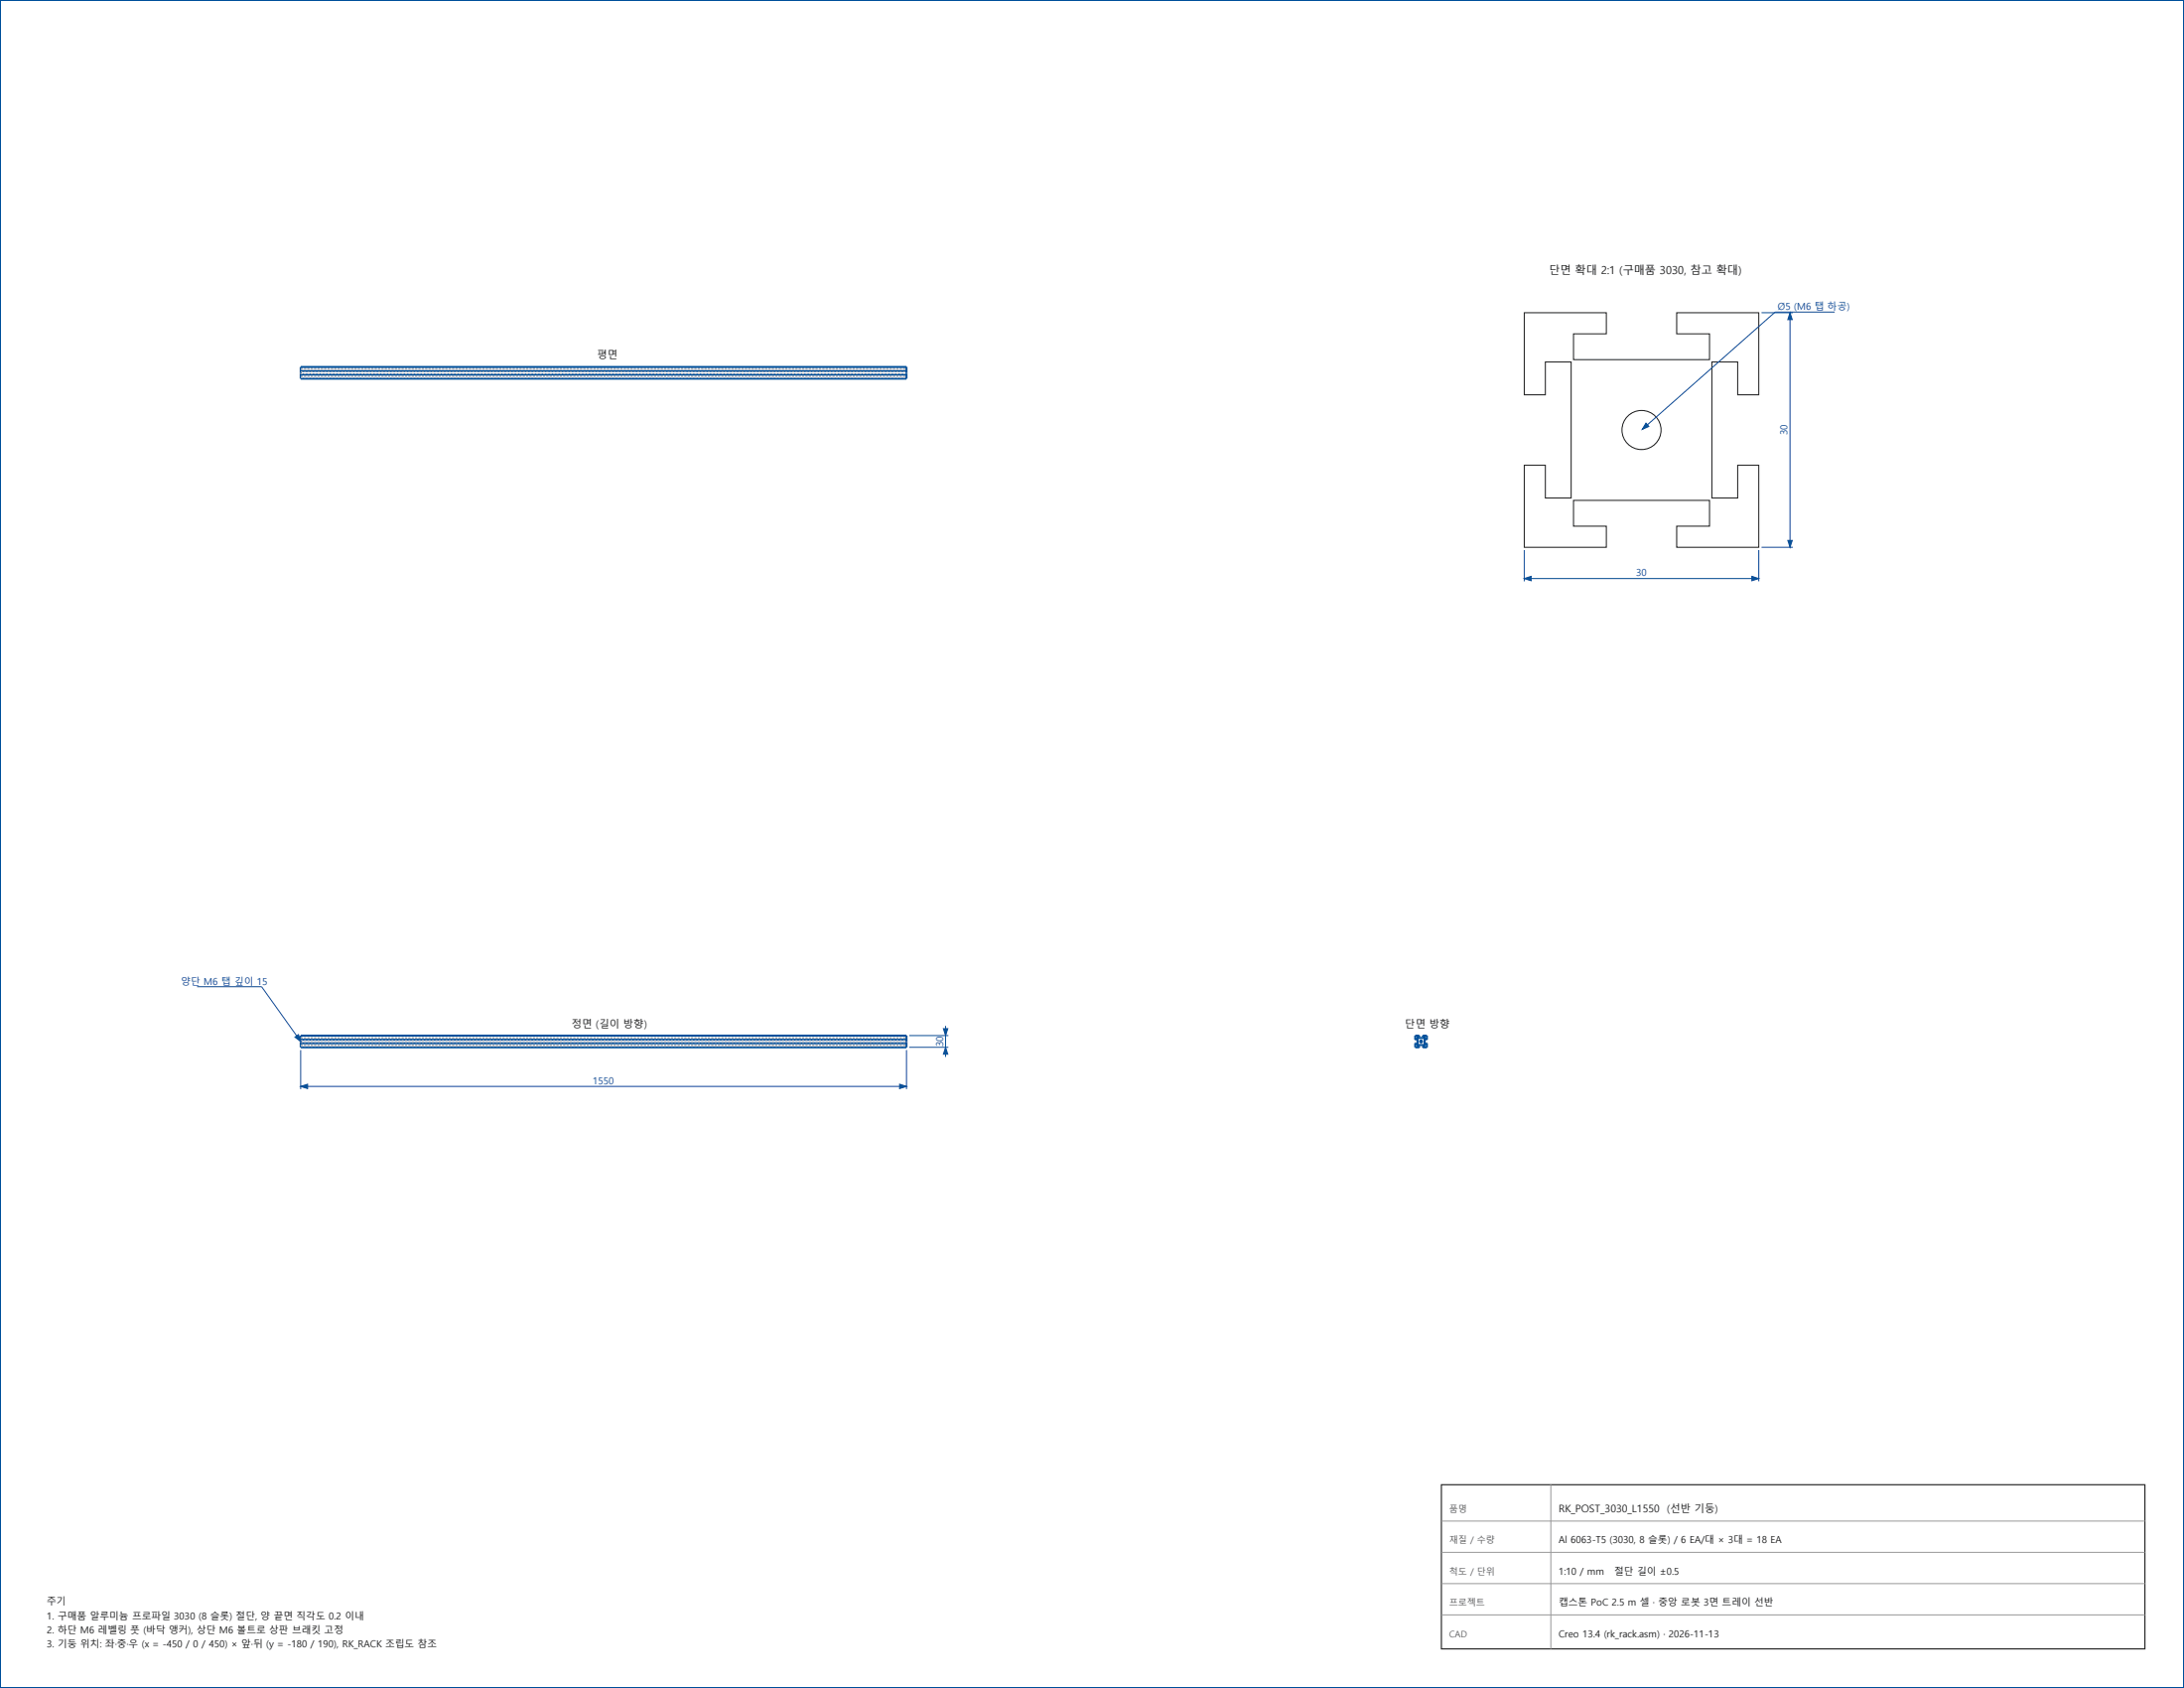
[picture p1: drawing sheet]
<svg xmlns="http://www.w3.org/2000/svg" width="559mm" height="432mm" viewBox="0 0 559 432" stroke-linecap="round" stroke-linejoin="round" font-family="sans-serif">
<g fill="none" stroke="#00509b" stroke-width=".51">
<path d="M0 0h558.8v431.8h-558.8zM76.9 93.9h155v3h-155zM76.9 95.8h155M76.9 94.9h155M76.9 264.9h155v3h-155zM76.9 266.9h155M76.9 266h155M362.7 265.5h-.3v.5h-.3v-1.1h1v.3h-.4v2.4h.4v.3h-1v-1h.3v.4h.3M362.7 267.3h1.8M362.7 265.5h1.8M364.5 265.5h.3v.5h.3v-1.1h-1.1v.3h.5v2.4h-.5v.3h1.1v-1h-.3v.4h-.3"/>
<circle cx="363.6" cy="266.4" r=".25"/>
</g>
<g fill="none" stroke="#afafb4" stroke-width=".25">
<path d="M76.9 96.6h.6M76.9 96.2h.6M76.9 94.5h.6M76.9 94.1h.6M76.9 95.3v.3h.6M76.9 95.1h.6M77.8 96.6h.5M77.8 96.2h.5M77.8 94.5h.5M77.8 94.1h.5M77.8 95.6h.5M77.8 95.1h.5"/>
<path d="M78.7 96.6h.5M78.7 96.2h.5M78.7 94.5h.5M78.7 94.1h.5M78.7 95.6h.5M78.7 95.1h.5M79.5 96.6h.5M79.5 96.2h.5M79.5 94.5h.5M79.5 94.1h.5M79.5 95.6h.5M79.5 95.1h.5"/>
<path d="M80.4 96.6h.5M80.4 96.2h.5M80.4 94.5h.5M80.4 94.1h.5M80.4 95.6h.5M80.4 95.1h.5M81.2 96.6h.6M81.2 96.2h.6M81.2 94.5h.6M81.2 94.1h.6M81.2 95.6h.6M81.2 95.1h.6"/>
<path d="M82.1 96.6h.5M82.1 96.2h.5M82.1 94.5h.5M82.1 94.1h.5M82.1 95.6h.5M82.1 95.1h.5M83 96.6h.5M83 96.2h.5M83 94.5h.5M83 94.1h.5M83 95.6h.5M83 95.1h.5"/>
<path d="M83.8 96.6h.5M83.8 96.2h.5M83.8 94.5h.5M83.8 94.1h.5M83.8 95.6h.5M83.8 95.1h.5M84.7 96.6h.5M84.7 96.2h.5M84.7 94.5h.5M84.7 94.1h.5M84.7 95.6h.5M84.7 95.1h.5"/>
<path d="M85.5 96.6h.6M85.5 96.2h.6M85.5 94.5h.6M85.5 94.1h.6M85.5 95.6h.6M85.5 95.1h.6M86.4 96.6h.5M86.4 96.2h.5M86.4 94.5h.5M86.4 94.1h.5M86.4 95.6h.5M86.4 95.1h.5"/>
<path d="M87.3 96.6h.5M87.3 96.2h.5M87.3 94.5h.5M87.3 94.1h.5M87.3 95.6h.5M87.3 95.1h.5M88.1 96.6h.5M88.1 96.2h.5M88.1 94.5h.5M88.1 94.1h.5M88.1 95.6h.5M88.1 95.1h.5"/>
<path d="M89 96.6h.5M89 96.2h.5M89 94.5h.5M89 94.1h.5M89 95.6h.5M89 95.1h.5M89.9 96.6h.5M89.9 96.2h.5M89.9 94.5h.5M89.9 94.1h.5M89.9 95.6h.5M89.9 95.1h.5"/>
<path d="M90.7 96.6h.5M90.7 96.2h.5M90.7 94.5h.5M90.7 94.1h.5M90.7 95.6h.5M90.7 95.1h.5M91.6 96.6h.5M91.6 96.2h.5M91.6 94.5h.5M91.6 94.1h.5M91.6 95.6h.5M91.6 95.1h.5"/>
<path d="M92.4 96.6h.6M92.4 96.2h.6M92.4 94.5h.6M92.4 94.1h.6M92.4 95.6h.6M92.4 95.1h.6M93.3 96.6h.5M93.3 96.2h.5M93.3 94.5h.5M93.3 94.1h.5M93.3 95.6h.5M93.3 95.1h.5"/>
<path d="M94.2 96.6h.5M94.2 96.2h.5M94.2 94.5h.5M94.2 94.1h.5M94.2 95.6h.5M94.2 95.1h.5M95 96.6h.5M95 96.2h.5M95 94.5h.5M95 94.1h.5M95 95.6h.5M95 95.1h.5"/>
<path d="M95.9 96.6h.5M95.9 96.2h.5M95.9 94.5h.5M95.9 94.1h.5M95.9 95.6h.5M95.9 95.1h.5M96.7 96.6h.6M96.7 96.2h.6M96.7 94.5h.6M96.7 94.1h.6M96.7 95.6h.6M96.7 95.1h.6"/>
<path d="M97.6 96.6h.5M97.6 96.2h.5M97.6 94.5h.5M97.6 94.1h.5M97.6 95.6h.5M97.6 95.1h.5M98.5 96.6h.5M98.5 96.2h.5M98.5 94.5h.5M98.5 94.1h.5M98.5 95.6h.5M98.5 95.1h.5"/>
<path d="M99.3 96.6h.5M99.3 96.2h.5M99.3 94.5h.5M99.3 94.1h.5M99.3 95.6h.5M99.3 95.1h.5M100.2 96.6h.5M100.2 96.2h.5M100.2 94.5h.5M100.2 94.1h.5M100.2 95.6h.5M100.2 95.1h.5"/>
<path d="M101 96.6h.6M101 96.2h.6M101 94.5h.6M101 94.1h.6M101 95.6h.6M101 95.1h.6M101.9 96.6h.5M101.9 96.2h.5M101.9 94.5h.5M101.9 94.1h.5M101.9 95.6h.5M101.9 95.1h.5"/>
<path d="M102.8 96.6h.5M102.8 96.2h.5M102.8 94.5h.5M102.8 94.1h.5M102.8 95.6h.5M102.8 95.1h.5M103.6 96.6h.5M103.6 96.2h.5M103.6 94.5h.5M103.6 94.1h.5M103.6 95.6h.5M103.6 95.1h.5"/>
<path d="M104.5 96.6h.5M104.5 96.2h.5M104.5 94.5h.5M104.5 94.1h.5M104.5 95.6h.5M104.5 95.1h.5M105.4 96.6h.5M105.4 96.2h.5M105.4 94.5h.5M105.4 94.1h.5M105.4 95.6h.5M105.4 95.1h.5"/>
<path d="M106.2 96.6h.5M106.2 96.2h.5M106.2 94.5h.5M106.2 94.1h.5M106.2 95.6h.5M106.2 95.1h.5M107.1 96.6h.5M107.1 96.2h.5M107.1 94.5h.5M107.1 94.1h.5M107.1 95.6h.5M107.1 95.1h.5"/>
<path d="M107.9 96.6h.6M107.9 96.2h.6M107.9 94.5h.6M107.9 94.1h.6M107.9 95.6h.6M107.9 95.1h.6M108.8 96.6h.5M108.8 96.2h.5M108.8 94.5h.5M108.8 94.1h.5M108.8 95.6h.5M108.8 95.1h.5"/>
<path d="M109.7 96.6h.5M109.7 96.2h.5M109.7 94.5h.5M109.7 94.1h.5M109.7 95.6h.5M109.7 95.1h.5M110.5 96.6h.5M110.5 96.2h.5M110.5 94.5h.5M110.5 94.1h.5M110.5 95.6h.5M110.5 95.1h.5"/>
<path d="M111.4 96.6h.5M111.4 96.2h.5M111.4 94.5h.5M111.4 94.1h.5M111.4 95.6h.5M111.4 95.1h.5M112.2 96.6h.6M112.2 96.2h.6M112.2 94.5h.6M112.2 94.1h.6M112.2 95.6h.6M112.2 95.1h.6"/>
<path d="M113.1 96.6h.5M113.1 96.2h.5M113.1 94.5h.5M113.1 94.1h.5M113.1 95.6h.5M113.1 95.1h.5M114 96.6h.5M114 96.2h.5M114 94.5h.5M114 94.1h.5M114 95.6h.5M114 95.1h.5"/>
<path d="M114.8 96.6h.5M114.8 96.2h.5M114.8 94.5h.5M114.8 94.1h.5M114.8 95.6h.5M114.8 95.1h.5M115.7 96.6h.5M115.7 96.2h.5M115.7 94.5h.5M115.7 94.1h.5M115.7 95.6h.5M115.7 95.1h.5"/>
<path d="M116.5 96.6h.6M116.5 96.2h.6M116.5 94.5h.6M116.5 94.1h.6M116.5 95.6h.6M116.5 95.1h.6M117.4 96.6h.5M117.4 96.2h.5M117.4 94.5h.5M117.4 94.1h.5M117.4 95.6h.5M117.4 95.1h.5"/>
<path d="M118.3 96.6h.5M118.3 96.2h.5M118.3 94.5h.5M118.3 94.1h.5M118.3 95.6h.5M118.3 95.1h.5M119.1 96.6h.5M119.1 96.2h.5M119.1 94.5h.5M119.1 94.1h.5M119.1 95.6h.5M119.1 95.1h.5"/>
<path d="M120 96.6h.5M120 96.2h.5M120 94.5h.5M120 94.1h.5M120 95.6h.5M120 95.1h.5M120.9 96.6h.5M120.9 96.2h.5M120.9 94.5h.5M120.9 94.1h.5M120.9 95.6h.5M120.9 95.1h.5"/>
<path d="M121.7 96.6h.5M121.7 96.2h.5M121.7 94.5h.5M121.7 94.1h.5M121.7 95.6h.5M121.7 95.1h.5M122.6 96.6h.5M122.6 96.2h.5M122.6 94.5h.5M122.6 94.1h.5M122.6 95.6h.5M122.6 95.1h.5"/>
<path d="M123.4 96.6h.6M123.4 96.2h.6M123.4 94.5h.6M123.4 94.1h.6M123.4 95.6h.6M123.4 95.1h.6M124.3 96.6h.5M124.3 96.2h.5M124.3 94.5h.5M124.3 94.1h.5M124.3 95.6h.5M124.3 95.1h.5"/>
<path d="M125.2 96.6h.5M125.2 96.2h.5M125.2 94.5h.5M125.2 94.1h.5M125.2 95.6h.5M125.2 95.1h.5M126 96.6h.5M126 96.2h.5M126 94.5h.5M126 94.1h.5M126 95.6h.5M126 95.1h.5"/>
<path d="M126.9 96.6h.5M126.9 96.2h.5M126.9 94.5h.5M126.9 94.1h.5M126.9 95.6h.5M126.9 95.1h.5M127.7 96.6h.6M127.7 96.2h.6M127.7 94.5h.6M127.7 94.1h.6M127.7 95.6h.6M127.7 95.1h.6"/>
<path d="M128.6 96.6h.5M128.6 96.2h.5M128.6 94.5h.5M128.6 94.1h.5M128.6 95.6h.5M128.6 95.1h.5M129.5 96.6h.5M129.5 96.2h.5M129.5 94.5h.5M129.5 94.1h.5M129.5 95.6h.5M129.5 95.1h.5"/>
<path d="M130.3 96.6h.5M130.3 96.2h.5M130.3 94.5h.5M130.3 94.1h.5M130.3 95.6h.5M130.3 95.1h.5M131.2 96.6h.5M131.2 96.2h.5M131.2 94.5h.5M131.2 94.1h.5M131.2 95.6h.5M131.2 95.1h.5"/>
<path d="M132 96.6h.6M132 96.2h.6M132 94.5h.6M132 94.1h.6M132 95.6h.6M132 95.1h.6M132.9 96.6h.5M132.9 96.2h.5M132.9 94.5h.5M132.9 94.1h.5M132.9 95.6h.5M132.9 95.1h.5"/>
<path d="M133.8 96.6h.5M133.8 96.2h.5M133.8 94.5h.5M133.8 94.1h.5M133.8 95.6h.5M133.8 95.1h.5M134.6 96.6h.5M134.6 96.2h.5M134.6 94.5h.5M134.6 94.1h.5M134.6 95.6h.5M134.6 95.1h.5"/>
<path d="M135.5 96.6h.5M135.5 96.2h.5M135.5 94.5h.5M135.5 94.1h.5M135.5 95.6h.5M135.5 95.1h.5M136.4 96.6h.5M136.4 96.2h.5M136.4 94.5h.5M136.4 94.1h.5M136.4 95.6h.5M136.4 95.1h.5"/>
<path d="M137.2 96.6h.5M137.2 96.2h.5M137.2 94.5h.5M137.2 94.1h.5M137.2 95.6h.5M137.2 95.1h.5M138.1 96.6h.5M138.1 96.2h.5M138.1 94.5h.5M138.1 94.1h.5M138.1 95.6h.5M138.1 95.1h.5"/>
<path d="M138.9 96.6h.6M138.9 96.2h.6M138.9 94.5h.6M138.9 94.1h.6M138.9 95.6h.6M138.9 95.1h.6M139.8 96.6h.5M139.8 96.2h.5M139.8 94.5h.5M139.8 94.1h.5M139.8 95.6h.5M139.8 95.1h.5"/>
<path d="M140.7 96.6h.5M140.7 96.2h.5M140.7 94.5h.5M140.7 94.1h.5M140.7 95.6h.5M140.7 95.1h.5M141.5 96.6h.5M141.5 96.2h.5M141.5 94.5h.5M141.5 94.1h.5M141.5 95.6h.5M141.5 95.1h.5"/>
<path d="M142.4 96.6h.5M142.4 96.2h.5M142.4 94.5h.5M142.4 94.1h.5M142.4 95.6h.5M142.4 95.1h.5M143.2 96.6h.6M143.2 96.2h.6M143.2 94.5h.6M143.2 94.1h.6M143.2 95.6h.6M143.2 95.1h.6"/>
<path d="M144.1 96.6h.5M144.1 96.2h.5M144.1 94.5h.5M144.1 94.1h.5M144.1 95.6h.5M144.1 95.1h.5M145 96.6h.5M145 96.2h.5M145 94.5h.5M145 94.1h.5M145 95.6h.5M145 95.1h.5"/>
<path d="M145.8 96.6h.5M145.8 96.2h.5M145.8 94.5h.5M145.8 94.1h.5M145.8 95.6h.5M145.8 95.1h.5M146.7 96.6h.5M146.7 96.2h.5M146.7 94.5h.5M146.7 94.1h.5M146.7 95.6h.5M146.7 95.1h.5"/>
<path d="M147.5 96.6h.6M147.5 96.2h.6M147.5 94.5h.6M147.5 94.1h.6M147.5 95.6h.6M147.5 95.1h.6M148.4 96.6h.5M148.4 96.2h.5M148.4 94.5h.5M148.4 94.1h.5M148.4 95.6h.5M148.4 95.1h.5"/>
<path d="M149.3 96.6h.5M149.3 96.2h.5M149.3 94.5h.5M149.3 94.1h.5M149.3 95.6h.5M149.3 95.1h.5M150.1 96.6h.5M150.1 96.2h.5M150.1 94.5h.5M150.1 94.1h.5M150.1 95.6h.5M150.1 95.1h.5"/>
<path d="M151 96.6h.5M151 96.2h.5M151 94.5h.5M151 94.1h.5M151 95.6h.5M151 95.1h.5M151.9 96.6h.5M151.9 96.2h.5M151.9 94.5h.5M151.9 94.1h.5M151.9 95.6h.5M151.9 95.1h.5"/>
<path d="M152.7 96.6h.5M152.7 96.2h.5M152.7 94.5h.5M152.7 94.1h.5M152.7 95.6h.5M152.7 95.1h.5M153.6 96.6h.5M153.6 96.2h.5M153.6 94.5h.5M153.6 94.1h.5M153.6 95.6h.5M153.6 95.1h.5"/>
<path d="M154.4 96.6h.6M154.4 96.2h.6M154.4 94.5h.6M154.4 94.1h.6M154.4 95.6h.6M154.4 95.1h.6M155.3 96.6h.5M155.3 96.2h.5M155.3 94.5h.5M155.3 94.1h.5M155.3 95.6h.5M155.3 95.1h.5"/>
<path d="M156.2 96.6h.5M156.2 96.2h.5M156.2 94.5h.5M156.2 94.1h.5M156.2 95.6h.5M156.2 95.1h.5M157 96.6h.5M157 96.2h.5M157 94.5h.5M157 94.1h.5M157 95.6h.5M157 95.1h.5"/>
<path d="M157.9 96.6h.5M157.9 96.2h.5M157.9 94.5h.5M157.9 94.1h.5M157.9 95.6h.5M157.9 95.1h.5M158.7 96.6h.6M158.7 96.2h.6M158.7 94.5h.6M158.7 94.1h.6M158.7 95.6h.6M158.7 95.1h.6"/>
<path d="M159.6 96.6h.5M159.6 96.2h.5M159.6 94.5h.5M159.6 94.1h.5M159.6 95.6h.5M159.6 95.1h.5M160.5 96.6h.5M160.5 96.2h.5M160.5 94.5h.5M160.5 94.1h.5M160.5 95.6h.5M160.5 95.1h.5"/>
<path d="M161.3 96.6h.5M161.3 96.2h.5M161.3 94.5h.5M161.3 94.1h.5M161.3 95.6h.5M161.3 95.1h.5M162.2 96.6h.5M162.2 96.2h.5M162.2 94.5h.5M162.2 94.1h.5M162.2 95.6h.5M162.2 95.1h.5"/>
<path d="M163 96.6h.6M163 96.2h.6M163 94.5h.6M163 94.1h.6M163 95.6h.6M163 95.1h.6M163.9 96.6h.5M163.9 96.2h.5M163.9 94.5h.5M163.9 94.1h.5M163.9 95.6h.5M163.9 95.1h.5"/>
<path d="M164.8 96.6h.5M164.8 96.2h.5M164.8 94.5h.5M164.8 94.1h.5M164.8 95.6h.5M164.8 95.1h.5M165.6 96.6h.5M165.6 96.2h.5M165.6 94.5h.5M165.6 94.1h.5M165.6 95.6h.5M165.6 95.1h.5"/>
<path d="M166.5 96.6h.5M166.5 96.2h.5M166.5 94.5h.5M166.5 94.1h.5M166.5 95.6h.5M166.5 95.1h.5M167.4 96.6h.5M167.4 96.2h.5M167.4 94.5h.5M167.4 94.1h.5M167.4 95.6h.5M167.4 95.1h.5"/>
<path d="M168.2 96.6h.5M168.2 96.2h.5M168.2 94.5h.5M168.2 94.1h.5M168.2 95.6h.5M168.2 95.1h.5M169.1 96.6h.5M169.1 96.2h.5M169.1 94.5h.5M169.1 94.1h.5M169.1 95.6h.5M169.1 95.1h.5"/>
<path d="M169.9 96.6h.6M169.9 96.2h.6M169.9 94.5h.6M169.9 94.1h.6M169.9 95.6h.6M169.9 95.1h.6M170.8 96.6h.5M170.8 96.2h.5M170.8 94.5h.5M170.8 94.1h.5M170.8 95.6h.5M170.8 95.1h.5"/>
<path d="M171.7 96.6h.5M171.7 96.2h.5M171.7 94.5h.5M171.7 94.1h.5M171.7 95.6h.5M171.7 95.1h.5M172.5 96.6h.5M172.5 96.2h.5M172.5 94.5h.5M172.5 94.1h.5M172.5 95.6h.5M172.5 95.1h.5"/>
<path d="M173.4 96.6h.5M173.4 96.2h.5M173.4 94.5h.5M173.4 94.1h.5M173.4 95.6h.5M173.4 95.1h.5M174.2 96.6h.6M174.2 96.2h.6M174.2 94.5h.6M174.2 94.1h.6M174.2 95.6h.6M174.2 95.1h.6"/>
<path d="M175.1 96.6h.5M175.1 96.2h.5M175.1 94.5h.5M175.1 94.1h.5M175.1 95.6h.5M175.1 95.1h.5M176 96.6h.5M176 96.2h.5M176 94.5h.5M176 94.1h.5M176 95.6h.5M176 95.1h.5"/>
<path d="M176.8 96.6h.5M176.8 96.2h.5M176.8 94.5h.5M176.8 94.1h.5M176.8 95.6h.5M176.8 95.1h.5M177.7 96.6h.5M177.7 96.2h.5M177.7 94.5h.5M177.7 94.1h.5M177.7 95.6h.5M177.7 95.1h.5"/>
<path d="M178.5 96.6h.6M178.5 96.2h.6M178.5 94.5h.6M178.5 94.1h.6M178.5 95.6h.6M178.5 95.1h.6M179.4 96.6h.5M179.4 96.2h.5M179.4 94.5h.5M179.4 94.1h.5M179.4 95.6h.5M179.4 95.1h.5"/>
<path d="M180.3 96.6h.5M180.3 96.2h.5M180.3 94.5h.5M180.3 94.1h.5M180.3 95.6h.5M180.3 95.1h.5M181.1 96.6h.5M181.1 96.2h.5M181.1 94.5h.5M181.1 94.1h.5M181.1 95.6h.5M181.1 95.1h.5"/>
<path d="M182 96.6h.5M182 96.2h.5M182 94.5h.5M182 94.1h.5M182 95.6h.5M182 95.1h.5M182.9 96.6h.5M182.9 96.2h.5M182.9 94.5h.5M182.9 94.1h.5M182.9 95.6h.5M182.9 95.1h.5"/>
<path d="M183.7 96.6h.5M183.7 96.2h.5M183.7 94.5h.5M183.7 94.1h.5M183.7 95.6h.5M183.7 95.1h.5M184.6 96.6h.5M184.6 96.2h.5M184.6 94.5h.5M184.6 94.1h.5M184.6 95.6h.5M184.6 95.1h.5"/>
<path d="M185.4 96.6h.6M185.4 96.2h.6M185.4 94.5h.6M185.4 94.1h.6M185.4 95.6h.6M185.4 95.1h.6M186.3 96.6h.5M186.3 96.2h.5M186.3 94.5h.5M186.3 94.1h.5M186.3 95.6h.5M186.3 95.1h.5"/>
<path d="M187.2 96.6h.5M187.2 96.2h.5M187.2 94.5h.5M187.2 94.1h.5M187.2 95.6h.5M187.2 95.1h.5M188 96.6h.5M188 96.2h.5M188 94.5h.5M188 94.1h.5M188 95.6h.5M188 95.1h.5"/>
<path d="M188.9 96.6h.5M188.9 96.2h.5M188.9 94.5h.5M188.9 94.1h.5M188.9 95.6h.5M188.9 95.1h.5M189.7 96.6h.6M189.7 96.2h.6M189.7 94.5h.6M189.7 94.1h.6M189.7 95.6h.6M189.7 95.1h.6"/>
<path d="M190.6 96.6h.5M190.6 96.2h.5M190.6 94.5h.5M190.6 94.1h.5M190.6 95.6h.5M190.6 95.1h.5M191.5 96.6h.5M191.5 96.2h.5M191.5 94.5h.5M191.5 94.1h.5M191.5 95.6h.5M191.5 95.1h.5"/>
<path d="M192.3 96.6h.5M192.3 96.2h.5M192.3 94.5h.5M192.3 94.1h.5M192.3 95.6h.5M192.3 95.1h.5M193.2 96.6h.5M193.2 96.2h.5M193.2 94.5h.5M193.2 94.1h.5M193.2 95.6h.5M193.2 95.1h.5"/>
<path d="M194 96.6h.6M194 96.2h.6M194 94.5h.6M194 94.1h.6M194 95.6h.6M194 95.1h.6M194.9 96.6h.5M194.9 96.2h.5M194.9 94.5h.5M194.9 94.1h.5M194.9 95.6h.5M194.9 95.1h.5"/>
<path d="M195.8 96.6h.5M195.8 96.2h.5M195.8 94.5h.5M195.8 94.1h.5M195.8 95.6h.5M195.8 95.1h.5M196.6 96.6h.5M196.6 96.2h.5M196.6 94.5h.5M196.6 94.1h.5M196.6 95.6h.5M196.6 95.1h.5"/>
<path d="M197.5 96.6h.5M197.5 96.2h.5M197.5 94.5h.5M197.5 94.1h.5M197.5 95.6h.5M197.5 95.1h.5M198.4 96.6h.5M198.4 96.2h.5M198.4 94.5h.5M198.4 94.1h.5M198.4 95.6h.5M198.4 95.1h.5"/>
<path d="M199.2 96.6h.5M199.2 96.2h.5M199.2 94.5h.5M199.2 94.1h.5M199.2 95.6h.5M199.2 95.1h.5M200.1 96.6h.5M200.1 96.2h.5M200.1 94.5h.5M200.1 94.1h.5M200.1 95.6h.5M200.1 95.1h.5"/>
<path d="M200.9 96.6h.6M200.9 96.2h.6M200.9 94.5h.6M200.9 94.1h.6M200.9 95.6h.6M200.9 95.1h.6M201.8 96.6h.5M201.8 96.2h.5M201.8 94.5h.5M201.8 94.1h.5M201.8 95.6h.5M201.8 95.1h.5"/>
<path d="M202.7 96.6h.5M202.7 96.2h.5M202.7 94.5h.5M202.7 94.1h.5M202.7 95.6h.5M202.7 95.1h.5M203.5 96.6h.5M203.5 96.2h.5M203.5 94.5h.5M203.5 94.1h.5M203.5 95.6h.5M203.5 95.1h.5"/>
<path d="M204.4 96.6h.5M204.4 96.2h.5M204.4 94.5h.5M204.4 94.1h.5M204.4 95.6h.5M204.4 95.1h.5M205.2 96.6h.6M205.2 96.2h.6M205.2 94.5h.6M205.2 94.1h.6M205.2 95.6h.6M205.2 95.1h.6"/>
<path d="M206.1 96.6h.5M206.1 96.2h.5M206.1 94.5h.5M206.1 94.1h.5M206.1 95.6h.5M206.1 95.1h.5M207 96.6h.5M207 96.2h.5M207 94.5h.5M207 94.1h.5M207 95.6h.5M207 95.1h.5"/>
<path d="M207.8 96.6h.5M207.8 96.2h.5M207.8 94.5h.5M207.8 94.1h.5M207.8 95.6h.5M207.8 95.1h.5M208.7 96.6h.5M208.7 96.2h.5M208.7 94.5h.5M208.7 94.1h.5M208.7 95.6h.5M208.7 95.1h.5"/>
<path d="M209.5 96.6h.6M209.5 96.2h.6M209.5 94.5h.6M209.5 94.1h.6M209.5 95.6h.6M209.5 95.1h.6M210.4 96.6h.5M210.4 96.2h.5M210.4 94.5h.5M210.4 94.1h.5M210.4 95.6h.5M210.4 95.1h.5"/>
<path d="M211.3 96.6h.5M211.3 96.2h.5M211.3 94.5h.5M211.3 94.1h.5M211.3 95.6h.5M211.3 95.1h.5M212.1 96.6h.5M212.1 96.2h.5M212.1 94.5h.5M212.1 94.1h.5M212.1 95.6h.5M212.1 95.1h.5"/>
<path d="M213 96.6h.5M213 96.2h.5M213 94.5h.5M213 94.1h.5M213 95.6h.5M213 95.1h.5M213.9 96.6h.5M213.9 96.2h.5M213.9 94.5h.5M213.9 94.1h.5M213.9 95.6h.5M213.9 95.1h.5"/>
<path d="M214.7 96.6h.5M214.7 96.2h.5M214.7 94.5h.5M214.7 94.1h.5M214.7 95.6h.5M214.7 95.1h.5M215.6 96.6h.5M215.6 96.2h.5M215.6 94.5h.5M215.6 94.1h.5M215.6 95.6h.5M215.6 95.1h.5"/>
<path d="M216.4 96.6h.6M216.4 96.2h.6M216.4 94.5h.6M216.4 94.1h.6M216.4 95.6h.6M216.4 95.1h.6M217.3 96.6h.5M217.3 96.2h.5M217.3 94.5h.5M217.3 94.1h.5M217.3 95.6h.5M217.3 95.1h.5"/>
<path d="M218.2 96.6h.5M218.2 96.2h.5M218.2 94.5h.5M218.2 94.1h.5M218.2 95.6h.5M218.2 95.1h.5M219 96.6h.5M219 96.2h.5M219 94.5h.5M219 94.1h.5M219 95.6h.5M219 95.1h.5"/>
<path d="M219.9 96.6h.5M219.9 96.2h.5M219.9 94.5h.5M219.9 94.1h.5M219.9 95.6h.5M219.9 95.1h.5M220.7 96.6h.6M220.7 96.2h.6M220.7 94.5h.6M220.7 94.1h.6M220.7 95.6h.6M220.7 95.1h.6"/>
<path d="M221.6 96.6h.5M221.6 96.2h.5M221.6 94.5h.5M221.6 94.1h.5M221.6 95.6h.5M221.6 95.1h.5M222.5 96.6h.5M222.5 96.2h.5M222.5 94.5h.5M222.5 94.1h.5M222.5 95.6h.5M222.5 95.1h.5"/>
<path d="M223.3 96.6h.5M223.3 96.2h.5M223.3 94.5h.5M223.3 94.1h.5M223.3 95.6h.5M223.3 95.1h.5M224.2 96.6h.5M224.2 96.2h.5M224.2 94.5h.5M224.2 94.1h.5M224.2 95.6h.5M224.2 95.1h.5"/>
<path d="M225 96.6h.6M225 96.2h.6M225 94.5h.6M225 94.1h.6M225 95.6h.6M225 95.1h.6M225.9 96.6h.5M225.9 96.2h.5M225.9 94.5h.5M225.9 94.1h.5M225.9 95.6h.5M225.9 95.1h.5"/>
<path d="M226.8 96.6h.5M226.8 96.2h.5M226.8 94.5h.5M226.8 94.1h.5M226.8 95.6h.5M226.8 95.1h.5M227.6 96.6h.5M227.6 96.2h.5M227.6 94.5h.5M227.6 94.1h.5M227.6 95.6h.5M227.6 95.1h.5"/>
<path d="M228.5 96.6h.5M228.5 96.2h.5M228.5 94.5h.5M228.5 94.1h.5M228.5 95.6h.5M228.5 95.1h.5M229.4 96.6h.5M229.4 96.2h.5M229.4 94.5h.5M229.4 94.1h.5M229.4 95.6h.5M229.4 95.1h.5"/>
<path d="M230.2 96.6h.5M230.2 96.2h.5M230.2 94.5h.5M230.2 94.1h.5M230.2 95.6h.5M230.2 95.1h.5M231.1 96.6h.5M231.1 96.2h.5M231.1 94.5h.5M231.1 94.1h.5M231.1 95.6h.5M231.1 95.1h.5"/>
<path d="M231.9 96.6h.1M231.9 96.2h.1M231.9 94.5h.1M231.9 94.1h.1M231.9 95.6h.1M231.9 95.1h.1M231.9 95.3v.3M76.9 267.6h.6M76.9 267.3h.6M76.9 265.5h.6M76.9 265.2h.6M76.9 266.4v.3h.6"/>
<path d="M76.9 266.2h.6M77.8 267.6h.5M77.8 267.3h.5M77.8 265.5h.5M77.8 265.2h.5M77.8 266.7h.5M77.8 266.2h.5M78.7 267.6h.5M78.7 267.3h.5M78.7 265.5h.5M78.7 265.2h.5M78.7 266.7h.5"/>
<path d="M78.7 266.2h.5M79.5 267.6h.5M79.5 267.3h.5M79.5 265.5h.5M79.5 265.2h.5M79.5 266.7h.5M79.5 266.2h.5M80.4 267.6h.5M80.4 267.3h.5M80.4 265.5h.5M80.4 265.2h.5M80.4 266.7h.5"/>
<path d="M80.4 266.2h.5M81.2 267.6h.6M81.2 267.3h.6M81.2 265.5h.6M81.2 265.2h.6M81.2 266.7h.6M81.2 266.2h.6M82.1 267.6h.5M82.1 267.3h.5M82.1 265.5h.5M82.1 265.2h.5M82.1 266.7h.5"/>
<path d="M82.1 266.2h.5M83 267.6h.5M83 267.3h.5M83 265.5h.5M83 265.2h.5M83 266.7h.5M83 266.2h.5M83.8 267.6h.5M83.8 267.3h.5M83.8 265.5h.5M83.8 265.2h.5M83.8 266.7h.5"/>
<path d="M83.8 266.2h.5M84.7 267.6h.5M84.7 267.3h.5M84.7 265.5h.5M84.7 265.2h.5M84.7 266.7h.5M84.7 266.2h.5M85.5 267.6h.6M85.5 267.3h.6M85.5 265.5h.6M85.5 265.2h.6M85.5 266.7h.6"/>
<path d="M85.5 266.2h.6M86.4 267.6h.5M86.4 267.3h.5M86.4 265.5h.5M86.4 265.2h.5M86.4 266.7h.5M86.4 266.2h.5M87.3 267.6h.5M87.3 267.3h.5M87.3 265.5h.5M87.3 265.2h.5M87.3 266.7h.5"/>
<path d="M87.3 266.2h.5M88.1 267.6h.5M88.1 267.3h.5M88.1 265.5h.5M88.1 265.2h.5M88.1 266.7h.5M88.1 266.2h.5M89 267.6h.5M89 267.3h.5M89 265.5h.5M89 265.2h.5M89 266.7h.5"/>
<path d="M89 266.2h.5M89.9 267.6h.5M89.9 267.3h.5M89.9 265.5h.5M89.9 265.2h.5M89.9 266.7h.5M89.9 266.2h.5M90.7 267.6h.5M90.7 267.3h.5M90.7 265.5h.5M90.7 265.2h.5M90.7 266.7h.5"/>
<path d="M90.7 266.2h.5M91.6 267.6h.5M91.6 267.3h.5M91.6 265.5h.5M91.6 265.2h.5M91.6 266.7h.5M91.6 266.2h.5M92.4 267.6h.6M92.4 267.3h.6M92.4 265.5h.6M92.4 265.2h.6M92.4 266.7h.6"/>
<path d="M92.4 266.2h.6M93.3 267.6h.5M93.3 267.3h.5M93.3 265.5h.5M93.3 265.2h.5M93.3 266.7h.5M93.3 266.2h.5M94.2 267.6h.5M94.2 267.3h.5M94.2 265.5h.5M94.2 265.2h.5M94.2 266.7h.5"/>
<path d="M94.2 266.2h.5M95 267.6h.5M95 267.3h.5M95 265.5h.5M95 265.2h.5M95 266.7h.5M95 266.2h.5M95.9 267.6h.5M95.9 267.3h.5M95.9 265.5h.5M95.9 265.2h.5M95.9 266.7h.5"/>
<path d="M95.9 266.2h.5M96.7 267.6h.6M96.7 267.3h.6M96.7 265.5h.6M96.7 265.2h.6M96.7 266.7h.6M96.7 266.2h.6M97.6 267.6h.5M97.6 267.3h.5M97.6 265.5h.5M97.6 265.2h.5M97.6 266.7h.5"/>
<path d="M97.6 266.2h.5M98.5 267.6h.5M98.5 267.3h.5M98.5 265.5h.5M98.5 265.2h.5M98.5 266.7h.5M98.5 266.2h.5M99.3 267.6h.5M99.3 267.3h.5M99.3 265.5h.5M99.3 265.2h.5M99.3 266.7h.5"/>
<path d="M99.3 266.2h.5M100.2 267.6h.5M100.2 267.3h.5M100.2 265.5h.5M100.2 265.2h.5M100.2 266.7h.5M100.2 266.2h.5M101 267.6h.6M101 267.3h.6M101 265.5h.6M101 265.2h.6M101 266.7h.6"/>
<path d="M101 266.2h.6M101.9 267.6h.5M101.9 267.3h.5M101.9 265.5h.5M101.9 265.2h.5M101.9 266.7h.5M101.9 266.2h.5M102.8 267.6h.5M102.8 267.3h.5M102.8 265.5h.5M102.8 265.2h.5M102.8 266.7h.5"/>
<path d="M102.8 266.2h.5M103.6 267.6h.5M103.6 267.3h.5M103.6 265.5h.5M103.6 265.2h.5M103.6 266.7h.5M103.6 266.2h.5M104.5 267.6h.5M104.5 267.3h.5M104.5 265.5h.5M104.5 265.2h.5M104.5 266.7h.5"/>
<path d="M104.5 266.2h.5M105.4 267.6h.5M105.4 267.3h.5M105.4 265.5h.5M105.4 265.2h.5M105.4 266.7h.5M105.4 266.2h.5M106.2 267.6h.5M106.2 267.3h.5M106.2 265.5h.5M106.2 265.2h.5M106.2 266.7h.5"/>
<path d="M106.2 266.2h.5M107.1 267.6h.5M107.1 267.3h.5M107.1 265.5h.5M107.1 265.2h.5M107.1 266.7h.5M107.1 266.2h.5M107.9 267.6h.6M107.9 267.3h.6M107.9 265.5h.6M107.9 265.2h.6M107.9 266.7h.6"/>
<path d="M107.9 266.2h.6M108.8 267.6h.5M108.8 267.3h.5M108.8 265.5h.5M108.8 265.2h.5M108.8 266.7h.5M108.8 266.2h.5M109.7 267.6h.5M109.7 267.3h.5M109.7 265.5h.5M109.7 265.2h.5M109.7 266.7h.5"/>
<path d="M109.7 266.2h.5M110.5 267.6h.5M110.5 267.3h.5M110.5 265.5h.5M110.5 265.2h.5M110.5 266.7h.5M110.5 266.2h.5M111.4 267.6h.5M111.4 267.3h.5M111.4 265.5h.5M111.4 265.2h.5M111.4 266.7h.5"/>
<path d="M111.4 266.2h.5M112.2 267.6h.6M112.2 267.3h.6M112.2 265.5h.6M112.2 265.2h.6M112.2 266.7h.6M112.2 266.2h.6M113.1 267.6h.5M113.1 267.3h.5M113.1 265.5h.5M113.1 265.2h.5M113.1 266.7h.5"/>
<path d="M113.1 266.2h.5M114 267.6h.5M114 267.3h.5M114 265.5h.5M114 265.2h.5M114 266.7h.5M114 266.2h.5M114.8 267.6h.5M114.8 267.3h.5M114.8 265.5h.5M114.8 265.2h.5M114.8 266.7h.5"/>
<path d="M114.8 266.2h.5M115.7 267.6h.5M115.7 267.3h.5M115.7 265.5h.5M115.7 265.2h.5M115.7 266.7h.5M115.7 266.2h.5M116.5 267.6h.6M116.5 267.3h.6M116.5 265.5h.6M116.5 265.2h.6M116.5 266.7h.6"/>
<path d="M116.5 266.2h.6M117.4 267.6h.5M117.4 267.3h.5M117.4 265.5h.5M117.4 265.2h.5M117.4 266.7h.5M117.4 266.2h.5M118.3 267.6h.5M118.3 267.3h.5M118.3 265.5h.5M118.3 265.2h.5M118.3 266.7h.5"/>
<path d="M118.3 266.2h.5M119.1 267.6h.5M119.1 267.3h.5M119.1 265.5h.5M119.1 265.2h.5M119.1 266.7h.5M119.1 266.2h.5M120 267.6h.5M120 267.3h.5M120 265.5h.5M120 265.2h.5M120 266.7h.5"/>
<path d="M120 266.2h.5M120.9 267.6h.5M120.9 267.3h.5M120.9 265.5h.5M120.9 265.2h.5M120.9 266.7h.5M120.9 266.2h.5M121.7 267.6h.5M121.7 267.3h.5M121.7 265.5h.5M121.7 265.2h.5M121.7 266.7h.5"/>
<path d="M121.7 266.2h.5M122.6 267.6h.5M122.6 267.3h.5M122.6 265.5h.5M122.6 265.2h.5M122.6 266.7h.5M122.6 266.2h.5M123.4 267.6h.6M123.4 267.3h.6M123.4 265.5h.6M123.4 265.2h.6M123.4 266.7h.6"/>
<path d="M123.4 266.2h.6M124.3 267.6h.5M124.3 267.3h.5M124.3 265.5h.5M124.3 265.2h.5M124.3 266.7h.5M124.3 266.2h.5M125.2 267.6h.5M125.2 267.3h.5M125.2 265.5h.5M125.2 265.2h.5M125.2 266.7h.5"/>
<path d="M125.2 266.2h.5M126 267.6h.5M126 267.3h.5M126 265.5h.5M126 265.2h.5M126 266.7h.5M126 266.2h.5M126.9 267.6h.5M126.9 267.3h.5M126.9 265.5h.5M126.9 265.2h.5M126.9 266.7h.5"/>
<path d="M126.9 266.2h.5M127.7 267.6h.6M127.7 267.3h.6M127.7 265.5h.6M127.7 265.2h.6M127.7 266.7h.6M127.7 266.2h.6M128.6 267.6h.5M128.6 267.3h.5M128.6 265.5h.5M128.6 265.2h.5M128.6 266.7h.5"/>
<path d="M128.6 266.2h.5M129.5 267.6h.5M129.5 267.3h.5M129.5 265.5h.5M129.5 265.2h.5M129.5 266.7h.5M129.5 266.2h.5M130.3 267.6h.5M130.3 267.3h.5M130.3 265.5h.5M130.3 265.2h.5M130.3 266.7h.5"/>
<path d="M130.3 266.2h.5M131.2 267.6h.5M131.2 267.3h.5M131.2 265.5h.5M131.2 265.2h.5M131.2 266.7h.5M131.2 266.2h.5M132 267.6h.6M132 267.3h.6M132 265.5h.6M132 265.2h.6M132 266.7h.6"/>
<path d="M132 266.2h.6M132.9 267.6h.5M132.9 267.3h.5M132.9 265.5h.5M132.9 265.2h.5M132.9 266.7h.5M132.9 266.2h.5M133.8 267.6h.5M133.8 267.3h.5M133.8 265.5h.5M133.8 265.2h.5M133.8 266.7h.5"/>
<path d="M133.8 266.2h.5M134.6 267.6h.5M134.6 267.3h.5M134.6 265.5h.5M134.6 265.2h.5M134.6 266.7h.5M134.6 266.2h.5M135.5 267.6h.5M135.5 267.3h.5M135.5 265.5h.5M135.5 265.2h.5M135.5 266.7h.5"/>
<path d="M135.5 266.2h.5M136.4 267.6h.5M136.4 267.3h.5M136.4 265.5h.5M136.4 265.2h.5M136.4 266.7h.5M136.4 266.2h.5M137.2 267.6h.5M137.2 267.3h.5M137.2 265.5h.5M137.2 265.2h.5M137.2 266.7h.5"/>
<path d="M137.2 266.2h.5M138.1 267.6h.5M138.1 267.3h.5M138.1 265.5h.5M138.1 265.2h.5M138.1 266.7h.5M138.1 266.2h.5M138.9 267.6h.6M138.9 267.3h.6M138.9 265.5h.6M138.9 265.2h.6M138.9 266.7h.6"/>
<path d="M138.9 266.2h.6M139.8 267.6h.5M139.8 267.3h.5M139.8 265.5h.5M139.8 265.2h.5M139.8 266.7h.5M139.8 266.2h.5M140.7 267.6h.5M140.7 267.3h.5M140.7 265.5h.5M140.7 265.2h.5M140.7 266.7h.5"/>
<path d="M140.7 266.2h.5M141.5 267.6h.5M141.5 267.3h.5M141.5 265.5h.5M141.5 265.2h.5M141.5 266.7h.5M141.5 266.2h.5M142.4 267.6h.5M142.4 267.3h.5M142.4 265.5h.5M142.4 265.2h.5M142.4 266.7h.5"/>
<path d="M142.4 266.2h.5M143.2 267.6h.6M143.2 267.3h.6M143.2 265.5h.6M143.2 265.2h.6M143.2 266.7h.6M143.2 266.2h.6M144.1 267.6h.5M144.1 267.3h.5M144.1 265.5h.5M144.1 265.2h.5M144.1 266.7h.5"/>
<path d="M144.1 266.2h.5M145 267.6h.5M145 267.3h.5M145 265.5h.5M145 265.2h.5M145 266.7h.5M145 266.2h.5M145.8 267.6h.5M145.8 267.3h.5M145.8 265.5h.5M145.8 265.2h.5M145.8 266.7h.5"/>
<path d="M145.8 266.2h.5M146.7 267.6h.5M146.7 267.3h.5M146.7 265.5h.5M146.7 265.2h.5M146.7 266.7h.5M146.7 266.2h.5M147.5 267.6h.6M147.5 267.3h.6M147.5 265.5h.6M147.5 265.2h.6M147.5 266.7h.6"/>
<path d="M147.5 266.2h.6M148.4 267.6h.5M148.4 267.3h.5M148.4 265.5h.5M148.4 265.2h.5M148.4 266.7h.5M148.4 266.2h.5M149.3 267.6h.5M149.3 267.3h.5M149.3 265.5h.5M149.3 265.2h.5M149.3 266.7h.5"/>
<path d="M149.3 266.2h.5M150.1 267.6h.5M150.1 267.3h.5M150.1 265.5h.5M150.1 265.2h.5M150.1 266.7h.5M150.1 266.2h.5M151 267.6h.5M151 267.3h.5M151 265.5h.5M151 265.2h.5M151 266.7h.5"/>
<path d="M151 266.2h.5M151.9 267.6h.5M151.9 267.3h.5M151.9 265.5h.5M151.9 265.2h.5M151.9 266.7h.5M151.9 266.2h.5M152.7 267.6h.5M152.7 267.3h.5M152.7 265.5h.5M152.7 265.2h.5M152.7 266.7h.5"/>
<path d="M152.7 266.2h.5M153.6 267.6h.5M153.6 267.3h.5M153.6 265.5h.5M153.6 265.2h.5M153.6 266.7h.5M153.6 266.2h.5M154.4 267.6h.6M154.4 267.3h.6M154.4 265.5h.6M154.4 265.2h.6M154.4 266.7h.6"/>
<path d="M154.4 266.2h.6M155.3 267.6h.5M155.3 267.3h.5M155.3 265.5h.5M155.3 265.2h.5M155.3 266.7h.5M155.3 266.2h.5M156.2 267.6h.5M156.2 267.3h.5M156.2 265.5h.5M156.2 265.2h.5M156.2 266.7h.5"/>
<path d="M156.2 266.2h.5M157 267.6h.5M157 267.3h.5M157 265.5h.5M157 265.2h.5M157 266.7h.5M157 266.2h.5M157.9 267.6h.5M157.9 267.3h.5M157.9 265.5h.5M157.9 265.2h.5M157.9 266.7h.5"/>
<path d="M157.9 266.2h.5M158.7 267.6h.6M158.7 267.3h.6M158.7 265.5h.6M158.7 265.2h.6M158.7 266.7h.6M158.7 266.2h.6M159.6 267.6h.5M159.6 267.3h.5M159.6 265.5h.5M159.6 265.2h.5M159.6 266.7h.5"/>
<path d="M159.6 266.2h.5M160.5 267.6h.5M160.5 267.3h.5M160.5 265.5h.5M160.5 265.2h.5M160.5 266.7h.5M160.5 266.2h.5M161.3 267.6h.5M161.3 267.3h.5M161.3 265.5h.5M161.3 265.2h.5M161.3 266.7h.5"/>
<path d="M161.3 266.2h.5M162.2 267.6h.5M162.2 267.3h.5M162.2 265.5h.5M162.2 265.2h.5M162.2 266.7h.5M162.2 266.2h.5M163 267.6h.6M163 267.3h.6M163 265.5h.6M163 265.2h.6M163 266.7h.6"/>
<path d="M163 266.2h.6M163.9 267.6h.5M163.9 267.3h.5M163.9 265.5h.5M163.9 265.2h.5M163.9 266.7h.5M163.9 266.2h.5M164.8 267.6h.5M164.8 267.3h.5M164.8 265.5h.5M164.8 265.2h.5M164.8 266.7h.5"/>
<path d="M164.8 266.2h.5M165.6 267.6h.5M165.6 267.3h.5M165.6 265.5h.5M165.6 265.2h.5M165.6 266.7h.5M165.6 266.2h.5M166.5 267.6h.5M166.5 267.3h.5M166.5 265.5h.5M166.5 265.2h.5M166.5 266.7h.5"/>
<path d="M166.5 266.2h.5M167.4 267.6h.5M167.4 267.3h.5M167.4 265.5h.5M167.4 265.2h.5M167.4 266.7h.5M167.4 266.2h.5M168.2 267.6h.5M168.2 267.3h.5M168.2 265.5h.5M168.2 265.2h.5M168.2 266.7h.5"/>
<path d="M168.2 266.2h.5M169.1 267.6h.5M169.1 267.3h.5M169.1 265.5h.5M169.1 265.2h.5M169.1 266.7h.5M169.1 266.2h.5M169.9 267.6h.6M169.9 267.3h.6M169.9 265.5h.6M169.9 265.2h.6M169.9 266.7h.6"/>
<path d="M169.9 266.2h.6M170.8 267.6h.5M170.8 267.3h.5M170.8 265.5h.5M170.8 265.2h.5M170.8 266.7h.5M170.8 266.2h.5M171.7 267.6h.5M171.7 267.3h.5M171.7 265.5h.5M171.7 265.2h.5M171.7 266.7h.5"/>
<path d="M171.7 266.2h.5M172.5 267.6h.5M172.5 267.3h.5M172.5 265.5h.5M172.5 265.2h.5M172.5 266.7h.5M172.5 266.2h.5M173.4 267.6h.5M173.4 267.3h.5M173.4 265.5h.5M173.4 265.2h.5M173.4 266.7h.5"/>
<path d="M173.4 266.2h.5M174.2 267.6h.6M174.2 267.3h.6M174.2 265.5h.6M174.2 265.2h.6M174.2 266.7h.6M174.2 266.2h.6M175.1 267.6h.5M175.1 267.3h.5M175.1 265.5h.5M175.1 265.2h.5M175.1 266.7h.5"/>
<path d="M175.1 266.2h.5M176 267.6h.5M176 267.3h.5M176 265.5h.5M176 265.2h.5M176 266.7h.5M176 266.2h.5M176.8 267.6h.5M176.8 267.3h.5M176.8 265.5h.5M176.8 265.2h.5M176.8 266.7h.5"/>
<path d="M176.8 266.2h.5M177.7 267.6h.5M177.7 267.3h.5M177.7 265.5h.5M177.7 265.2h.5M177.7 266.7h.5M177.7 266.2h.5M178.5 267.6h.6M178.5 267.3h.6M178.5 265.5h.6M178.5 265.2h.6M178.5 266.7h.6"/>
<path d="M178.5 266.2h.6M179.4 267.6h.5M179.4 267.3h.5M179.4 265.5h.5M179.4 265.2h.5M179.4 266.7h.5M179.4 266.2h.5M180.3 267.6h.5M180.3 267.3h.5M180.3 265.5h.5M180.3 265.2h.5M180.3 266.7h.5"/>
<path d="M180.3 266.2h.5M181.1 267.6h.5M181.1 267.3h.5M181.1 265.5h.5M181.1 265.2h.5M181.1 266.7h.5M181.1 266.2h.5M182 267.6h.5M182 267.3h.5M182 265.5h.5M182 265.2h.5M182 266.7h.5"/>
<path d="M182 266.2h.5M182.9 267.6h.5M182.9 267.3h.5M182.9 265.5h.5M182.9 265.2h.5M182.9 266.7h.5M182.9 266.2h.5M183.7 267.6h.5M183.7 267.3h.5M183.7 265.5h.5M183.7 265.2h.5M183.7 266.7h.5"/>
<path d="M183.7 266.2h.5M184.6 267.6h.5M184.6 267.3h.5M184.6 265.5h.5M184.6 265.2h.5M184.6 266.7h.5M184.6 266.2h.5M185.4 267.6h.6M185.4 267.3h.6M185.4 265.5h.6M185.4 265.2h.6M185.4 266.7h.6"/>
<path d="M185.4 266.2h.6M186.3 267.6h.5M186.3 267.3h.5M186.3 265.5h.5M186.3 265.2h.5M186.3 266.7h.5M186.3 266.2h.5M187.2 267.6h.5M187.2 267.3h.5M187.2 265.5h.5M187.2 265.2h.5M187.2 266.7h.5"/>
<path d="M187.2 266.2h.5M188 267.6h.5M188 267.3h.5M188 265.5h.5M188 265.2h.5M188 266.7h.5M188 266.2h.5M188.9 267.6h.5M188.9 267.3h.5M188.9 265.5h.5M188.9 265.2h.5M188.9 266.7h.5"/>
<path d="M188.9 266.2h.5M189.7 267.6h.6M189.7 267.3h.6M189.7 265.5h.6M189.7 265.2h.6M189.7 266.7h.6M189.7 266.2h.6M190.6 267.6h.5M190.6 267.3h.5M190.6 265.5h.5M190.6 265.2h.5M190.6 266.7h.5"/>
<path d="M190.6 266.2h.5M191.5 267.6h.5M191.5 267.3h.5M191.5 265.5h.5M191.5 265.2h.5M191.5 266.7h.5M191.5 266.2h.5M192.3 267.6h.5M192.3 267.3h.5M192.3 265.5h.5M192.3 265.2h.5M192.3 266.7h.5"/>
<path d="M192.3 266.2h.5M193.2 267.6h.5M193.2 267.3h.5M193.2 265.5h.5M193.2 265.2h.5M193.2 266.7h.5M193.2 266.2h.5M194 267.6h.6M194 267.3h.6M194 265.5h.6M194 265.2h.6M194 266.7h.6"/>
<path d="M194 266.2h.6M194.9 267.6h.5M194.9 267.3h.5M194.9 265.5h.5M194.9 265.2h.5M194.9 266.7h.5M194.9 266.2h.5M195.8 267.6h.5M195.8 267.3h.5M195.8 265.5h.5M195.8 265.2h.5M195.8 266.7h.5"/>
<path d="M195.8 266.2h.5M196.6 267.6h.5M196.6 267.3h.5M196.6 265.5h.5M196.6 265.2h.5M196.6 266.7h.5M196.6 266.2h.5M197.5 267.6h.5M197.5 267.3h.5M197.5 265.5h.5M197.5 265.2h.5M197.5 266.7h.5"/>
<path d="M197.5 266.2h.5M198.4 267.6h.5M198.4 267.3h.5M198.4 265.5h.5M198.4 265.2h.5M198.4 266.7h.5M198.4 266.2h.5M199.2 267.6h.5M199.2 267.3h.5M199.2 265.5h.5M199.2 265.2h.5M199.2 266.7h.5"/>
<path d="M199.2 266.2h.5M200.1 267.6h.5M200.1 267.3h.5M200.1 265.5h.5M200.1 265.2h.5M200.1 266.7h.5M200.1 266.2h.5M200.9 267.6h.6M200.9 267.3h.6M200.9 265.5h.6M200.9 265.2h.6M200.9 266.7h.6"/>
<path d="M200.9 266.2h.6M201.8 267.6h.5M201.8 267.3h.5M201.8 265.5h.5M201.8 265.2h.5M201.8 266.7h.5M201.8 266.2h.5M202.7 267.6h.5M202.7 267.3h.5M202.7 265.5h.5M202.7 265.2h.5M202.7 266.7h.5"/>
<path d="M202.7 266.2h.5M203.5 267.6h.5M203.5 267.3h.5M203.5 265.5h.5M203.5 265.2h.5M203.5 266.7h.5M203.5 266.2h.5M204.4 267.6h.5M204.4 267.3h.5M204.4 265.5h.5M204.4 265.2h.5M204.4 266.7h.5"/>
<path d="M204.4 266.2h.5M205.2 267.6h.6M205.2 267.3h.6M205.2 265.5h.6M205.2 265.2h.6M205.2 266.7h.6M205.2 266.2h.6M206.1 267.6h.5M206.1 267.3h.5M206.1 265.5h.5M206.1 265.2h.5M206.1 266.7h.5"/>
<path d="M206.1 266.2h.5M207 267.6h.5M207 267.3h.5M207 265.5h.5M207 265.2h.5M207 266.7h.5M207 266.2h.5M207.8 267.6h.5M207.8 267.3h.5M207.8 265.5h.5M207.8 265.2h.5M207.8 266.7h.5"/>
<path d="M207.8 266.2h.5M208.7 267.6h.5M208.7 267.3h.5M208.7 265.5h.5M208.7 265.2h.5M208.7 266.7h.5M208.7 266.2h.5M209.5 267.6h.6M209.5 267.3h.6M209.5 265.5h.6M209.5 265.2h.6M209.5 266.7h.6"/>
<path d="M209.5 266.2h.6M210.4 267.6h.5M210.4 267.3h.5M210.4 265.5h.5M210.4 265.2h.5M210.4 266.7h.5M210.4 266.2h.5M211.3 267.6h.5M211.3 267.3h.5M211.3 265.5h.5M211.3 265.2h.5M211.3 266.7h.5"/>
<path d="M211.3 266.2h.5M212.1 267.6h.5M212.1 267.3h.5M212.1 265.5h.5M212.1 265.2h.5M212.1 266.7h.5M212.1 266.2h.5M213 267.6h.5M213 267.3h.5M213 265.5h.5M213 265.2h.5M213 266.7h.5"/>
<path d="M213 266.2h.5M213.9 267.6h.5M213.9 267.3h.5M213.9 265.5h.5M213.9 265.2h.5M213.9 266.7h.5M213.9 266.2h.5M214.7 267.6h.5M214.7 267.3h.5M214.7 265.5h.5M214.7 265.2h.5M214.7 266.7h.5"/>
<path d="M214.7 266.2h.5M215.6 267.6h.5M215.6 267.3h.5M215.6 265.5h.5M215.6 265.2h.5M215.6 266.7h.5M215.6 266.2h.5M216.4 267.6h.6M216.4 267.3h.6M216.4 265.5h.6M216.4 265.2h.6M216.4 266.7h.6"/>
<path d="M216.4 266.2h.6M217.3 267.6h.5M217.3 267.3h.5M217.3 265.5h.5M217.3 265.2h.5M217.3 266.7h.5M217.3 266.2h.5M218.2 267.6h.5M218.2 267.3h.5M218.2 265.5h.5M218.2 265.2h.5M218.2 266.7h.5"/>
<path d="M218.2 266.2h.5M219 267.6h.5M219 267.3h.5M219 265.5h.5M219 265.2h.5M219 266.7h.5M219 266.2h.5M219.9 267.6h.5M219.9 267.3h.5M219.9 265.5h.5M219.9 265.2h.5M219.9 266.7h.5"/>
<path d="M219.9 266.2h.5M220.7 267.6h.6M220.7 267.3h.6M220.7 265.5h.6M220.7 265.2h.6M220.7 266.7h.6M220.7 266.2h.6M221.6 267.6h.5M221.6 267.3h.5M221.6 265.5h.5M221.6 265.2h.5M221.6 266.7h.5"/>
<path d="M221.6 266.2h.5M222.5 267.6h.5M222.5 267.3h.5M222.5 265.5h.5M222.5 265.2h.5M222.5 266.7h.5M222.5 266.2h.5M223.3 267.6h.5M223.3 267.3h.5M223.3 265.5h.5M223.3 265.2h.5M223.3 266.7h.5"/>
<path d="M223.3 266.2h.5M224.2 267.6h.5M224.2 267.3h.5M224.2 265.5h.5M224.2 265.2h.5M224.2 266.7h.5M224.2 266.2h.5M225 267.6h.6M225 267.3h.6M225 265.5h.6M225 265.2h.6M225 266.7h.6"/>
<path d="M225 266.2h.6M225.9 267.6h.5M225.9 267.3h.5M225.9 265.5h.5M225.9 265.2h.5M225.9 266.7h.5M225.9 266.2h.5M226.8 267.6h.5M226.8 267.3h.5M226.8 265.5h.5M226.8 265.2h.5M226.8 266.7h.5"/>
<path d="M226.8 266.2h.5M227.6 267.6h.5M227.6 267.3h.5M227.6 265.5h.5M227.6 265.2h.5M227.6 266.7h.5M227.6 266.2h.5M228.5 267.6h.5M228.5 267.3h.5M228.5 265.5h.5M228.5 265.2h.5M228.5 266.7h.5"/>
<path d="M228.5 266.2h.5M229.4 267.6h.5M229.4 267.3h.5M229.4 265.5h.5M229.4 265.2h.5M229.4 266.7h.5M229.4 266.2h.5M230.2 267.6h.5M230.2 267.3h.5M230.2 265.5h.5M230.2 265.2h.5M230.2 266.7h.5"/>
<path d="M230.2 266.2h.5M231.1 267.6h.5M231.1 267.3h.5M231.1 265.5h.5M231.1 265.2h.5M231.1 266.7h.5M231.1 266.2h.5M231.9 267.6h.1M231.9 267.3h.1M231.9 265.5h.1M231.9 265.2h.1M231.9 266.7h.1"/>
<path d="M231.9 266.2h.1M231.9 266.4v.3"/>
</g>
<g fill="none" stroke="#0d4099" stroke-width=".25">
<path d="M469.4 79.8h-15.2l-34 30M450.7 80h8M458 80v60M390 140.7v8M390 148h60M450 140.7v8M450.7 140h8M50.4 252.4h16.5l10 14M76.9 268.6v10M76.9 277.9h155M231.9 268.6v10M232.6 267.9h10"/>
<path d="M232.6 264.9h10M241.9 262.4v8"/>
</g>
<g fill="#0d4099" stroke="#0d4099" stroke-width=".25">
<path d="M76.9 277.9l1.8-.6v1.2z"/>
<path d="M230.2 277.3l1.7 .6-1.7 .6z"/>
<path d="M241.9 267.9l.6 1.8h-1.1z"/>
<path d="M241.4 263.1h1.1l-.6 1.8z"/>
<path d="M75.5 265.3l.9-.7 .5 1.8z"/>
<path d="M390 148l1.8-.6v1.2z"/>
<path d="M448.2 147.4l1.8 .6-1.8 .6z"/>
<path d="M457.4 138.2h1.2l-.6 1.8z"/>
<path d="M458 80l.6 1.8h-1.2z"/>
<path d="M421.1 108.2l.8 .9-1.7 .7z"/>
</g>
<g fill="none" stroke="#1a1a1a" stroke-width=".25">
<path d="M390 80h21v5.4h-8.4v6.6h34.8v-6.6h-8.4v-5.4h21v21h-5.4v-8.4h-6.6v34.8h6.6v-8.4h5.4v21h-21v-5.4h8.4v-6.6h-34.8v6.6h8.4v5.4h-21v-21h5.4v8.4h6.6v-34.8h-6.6v8.4h-5.4z"/>
<circle cx="420" cy="110" r="5"/>
</g>
<path d="M368.8 379.8h180v42h-180z" fill="none" stroke="#1a1a1a" stroke-width=".28"/>
<path d="M396.8 379.8v42M368.8 389.1h180M368.8 397.1h180M368.8 405.1h180M368.8 413.1h180" fill="none" stroke="#999" stroke-width=".25"/>
<text font-size="2.8" fill="#1a1a1a" x="396.4" y="70">단면 확대 2:1 (구매품 3030, 참고 확대)</text>
<g font-size="2.6" fill="#1a1a1a">
<text x="152.8" y="91.7">평면</text>
<text x="146.2" y="262.8">정면 (길이 방향)</text>
<text x="359.5" y="262.8">단면 방향</text>
<text x="398.8" y="386.8">RK_POST_3030_L1550</text>
<text x="426.5" y="386.8">(선반 기둥)</text>
</g>
<g font-size="2.5" fill="#0d4099">
<text x="454.9" y="79.3">Ø5 (M6 탭 하공)</text>
<text x="457.4" y="111.4" transform="rotate(-90 457.4 111.4)">30</text>
<text x="418.6" y="147.4">30</text>
<text x="46.3" y="251.9">양단 M6 탭 깊이 15</text>
<text x="241.3" y="267.8" transform="rotate(-90 241.3 267.8)">30</text>
<text x="151.7" y="277.3">1550</text>
</g>
<g font-size="2.5" fill="#1a1a1a">
<text x="398.8" y="394.8">Al 6063-T5 (3030, 8 슬롯) / 6 EA/대 × 3대 = 18 EA</text>
<text x="398.8" y="402.8">1:10 / mm</text>
<text x="413.1" y="402.8">절단 길이 ±0.5</text>
<text x="12" y="410.6">주기</text>
<text x="398.8" y="410.8">캡스톤 PoC 2.5 m 셀 · 중앙 로봇 3면 트레이 선반</text>
<text x="12" y="414.2">1. 구매품 알루미늄 프로파일 3030 (8 슬롯) 절단, 양 끝면 직각도 0.2 이내</text>
<text x="12" y="417.7">2. 하단 M6 레벨링 풋 (바닥 앵커), 상단 M6 볼트로 상판 브래킷 고정</text>
<text x="398.8" y="418.8">Creo 13.4 (rk_rack.asm) · 2026-11-13</text>
<text x="12" y="421.3">3. 기둥 위치: 좌·중·우 (x = -450 / 0 / 450) × 앞·뒤 (y = -180 / 190), RK_RACK 조립도 참조</text>
</g>
<g font-size="2.3" fill="#595959">
<text x="370.8" y="386.8">품명</text>
<text x="370.8" y="394.8">재질 / 수량</text>
<text x="370.8" y="402.8">척도 / 단위</text>
<text x="370.8" y="410.8">프로젝트</text>
<text x="370.8" y="418.8">CAD</text>
</g>
</svg>
